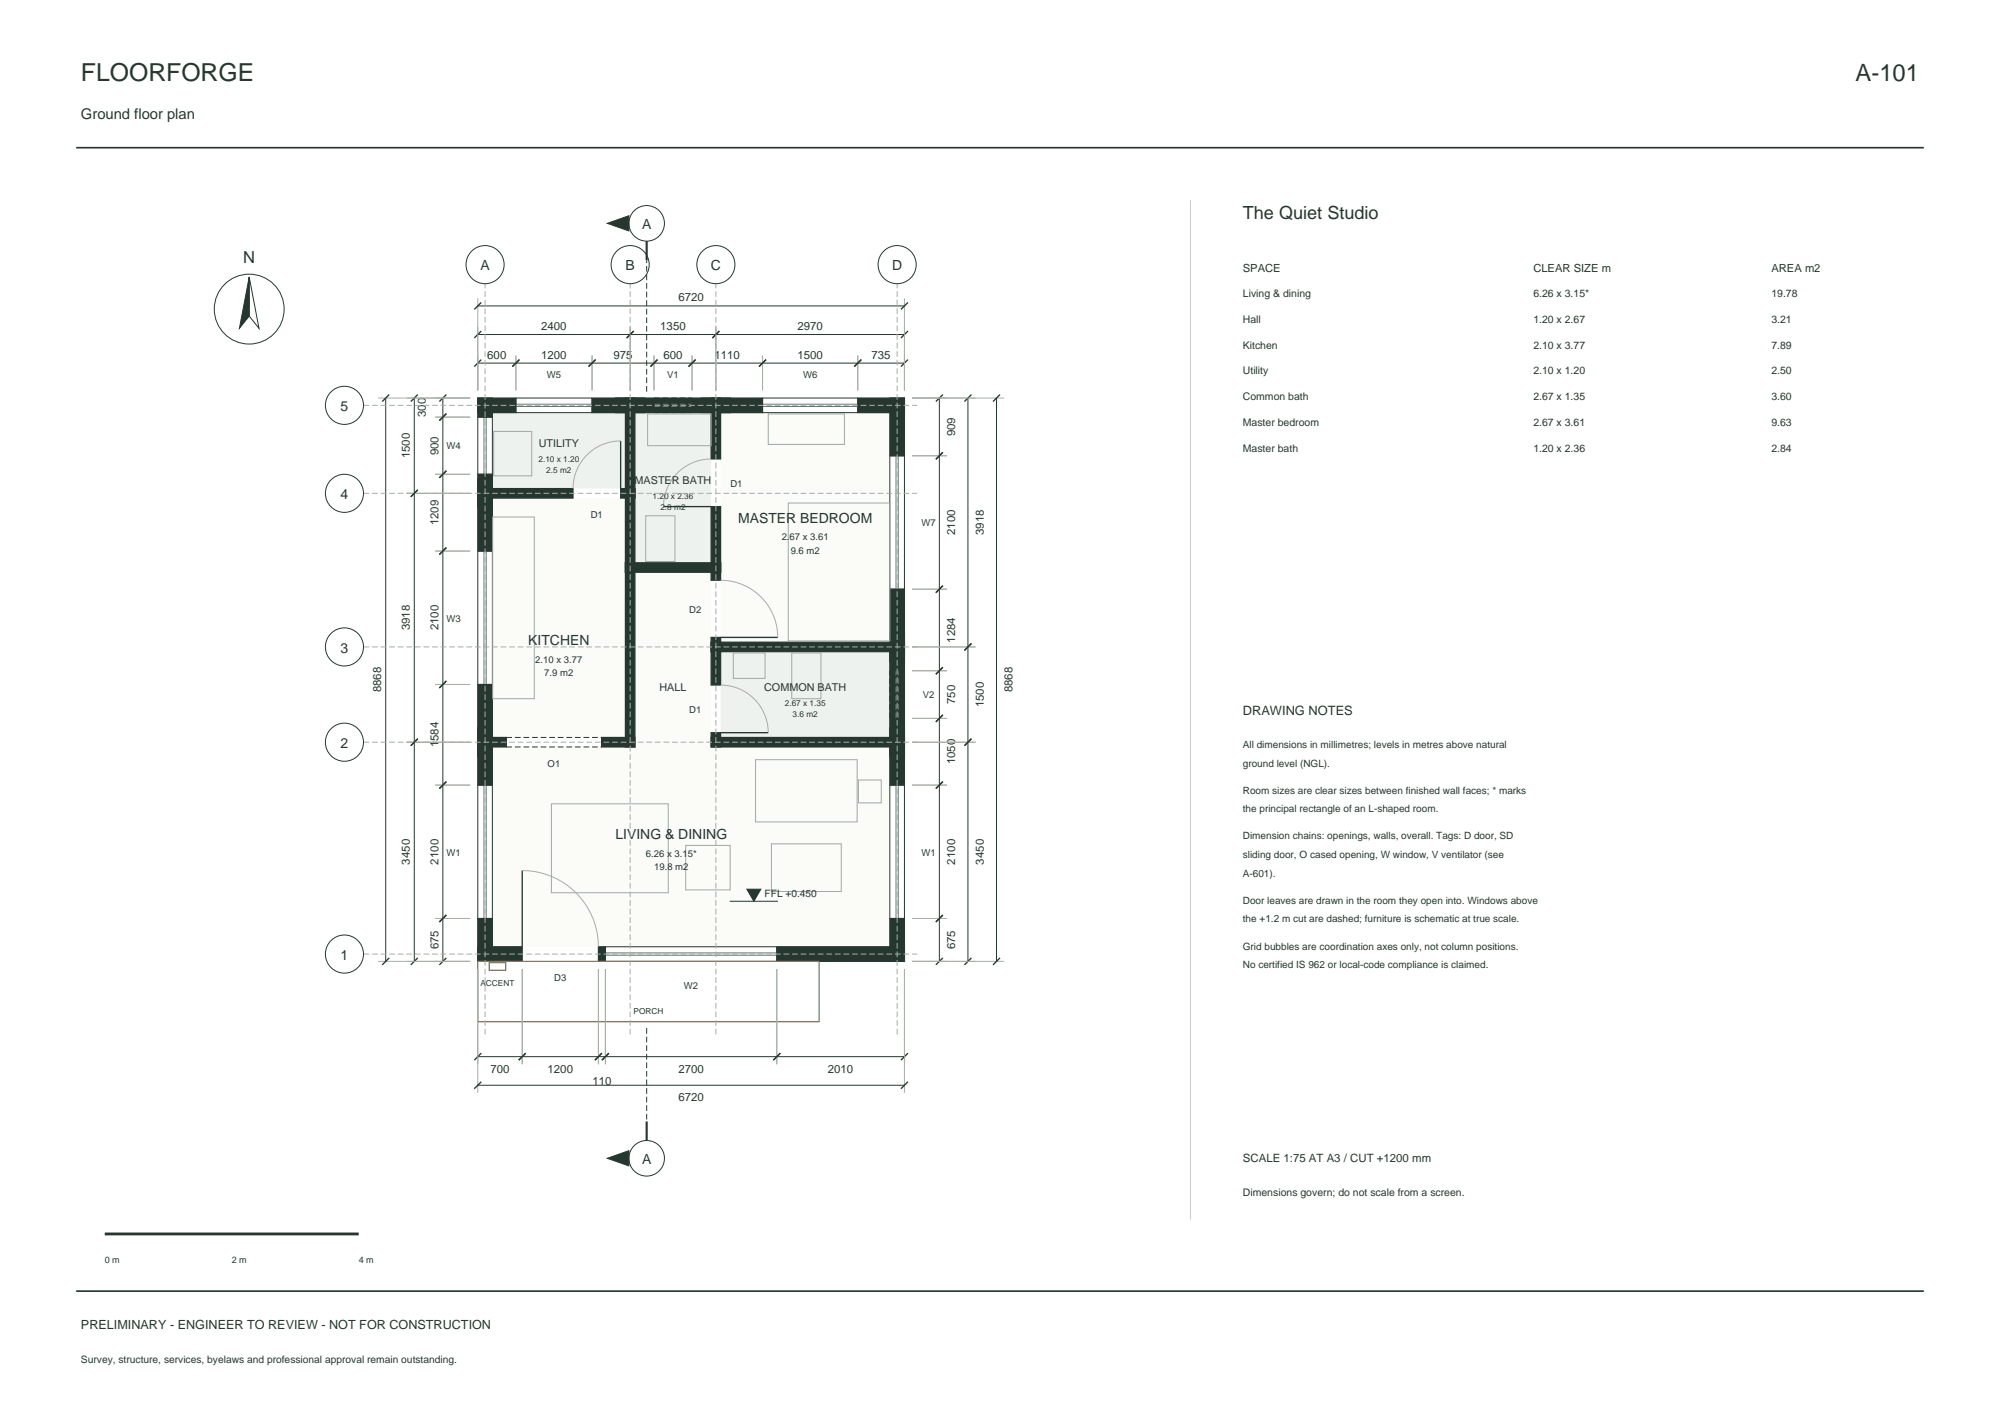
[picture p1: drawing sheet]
<svg xmlns="http://www.w3.org/2000/svg" width="420mm" height="297mm" viewBox="0 0 420 297" stroke-linecap="round" stroke-linejoin="round" font-family="sans-serif">
<path d="M16 31h388M16 271h388" fill="none" stroke="#25372f" stroke-width=".35"/>
<g fill="#fbfbf7">
<path d="M103.4 156.8h29.9v-1h16v1h37.6v41.9h-83.5z" fill-rule="evenodd"/>
<path d="M133.3 120.1h16v35.7h-16z" fill-rule="evenodd"/>
<path d="M103.4 104.5h27.9v50.3h-27.9z" fill-rule="evenodd"/>
</g>
<g fill="#eef2ef">
<path d="M103.4 86.6h27.9v15.9h-27.9z" fill-rule="evenodd"/>
<path d="M151.3 136.8h35.6v18h-35.6z" fill-rule="evenodd"/>
</g>
<path d="M151.3 86.6h35.6v48.2h-35.6z" fill-rule="evenodd" fill="#fbfbf7"/>
<path d="M133.3 86.6h16v31.5h-16z" fill-rule="evenodd" fill="#eef2ef"/>
<g fill="#25372f" stroke="#25372f" stroke-width=".25">
<path d="M100.3 152.7h3.1v12.1h-3.1z" fill-rule="evenodd"/>
<path d="M100.3 192.8h3.1v9h-3.1z" fill-rule="evenodd"/>
<path d="M163.1 198.7h26.8v3.1h-26.8z" fill-rule="evenodd"/>
<path d="M125.7 198.7h1.4v3.1h-1.4z" fill-rule="evenodd"/>
<path d="M100.3 198.7h9.4v3.1h-9.4z" fill-rule="evenodd"/>
<path d="M100.3 100.5h3.1v15.2h-3.1z" fill-rule="evenodd"/>
<path d="M100.3 143.7h3.1v15.2h-3.1z" fill-rule="evenodd"/>
<path d="M126.3 154.8h7v2h-7z" fill-rule="evenodd"/>
<path d="M100.3 154.8h6v2h-6z" fill-rule="evenodd"/>
<path d="M100.3 99.5h3.1v7.1h-3.1z" fill-rule="evenodd"/>
<path d="M100.3 83.5h3.1v4h-3.1z" fill-rule="evenodd"/>
<path d="M130.3 102.5h3v2h-3z" fill-rule="evenodd"/>
<path d="M100.3 102.5h20v2h-20z" fill-rule="evenodd"/>
<path d="M124.3 83.5h11.1v3.1h-11.1z" fill-rule="evenodd"/>
<path d="M100.3 83.5h8v3.1h-8z" fill-rule="evenodd"/>
<path d="M131.3 118.1h2v38.7h-2z" fill-rule="evenodd"/>
<path d="M131.3 102.5h2v17.6h-2z" fill-rule="evenodd"/>
<path d="M131.3 118.1h20v2h-20z" fill-rule="evenodd"/>
<path d="M131.3 83.5h2v21h-2z" fill-rule="evenodd"/>
<path d="M129.3 83.5h24.1v3.1h-24.1z" fill-rule="evenodd"/>
<path d="M149.3 134.8h2v9h-2z" fill-rule="evenodd"/>
<path d="M149.3 153.8h2v3h-2z" fill-rule="evenodd"/>
<path d="M149.3 154.8h40.6v2h-40.6z" fill-rule="evenodd"/>
<path d="M149.3 118.1h2v3.7h-2z" fill-rule="evenodd"/>
<path d="M149.3 133.8h2v3h-2z" fill-rule="evenodd"/>
<path d="M149.3 134.8h40.6v2h-40.6z" fill-rule="evenodd"/>
<path d="M149.3 106.3h2v13.8h-2z" fill-rule="evenodd"/>
<path d="M149.3 83.5h2v12.8h-2z" fill-rule="evenodd"/>
<path d="M147.3 83.5h12.8v3.1h-12.8z" fill-rule="evenodd"/>
<path d="M180.1 83.5h9.8v3.1h-9.8z" fill-rule="evenodd"/>
<path d="M186.9 152.7h3v12.1h-3z" fill-rule="evenodd"/>
<path d="M186.9 192.8h3v9h-3z" fill-rule="evenodd"/>
<path d="M186.9 132.7h3v26.2h-3z" fill-rule="evenodd"/>
<path d="M186.9 123.7h3v15.2h-3z" fill-rule="evenodd"/>
<path d="M186.9 83.5h3v12.2h-3z" fill-rule="evenodd"/>
</g>
<g fill="none" stroke="#25372f" stroke-width=".28">
<path d="M101.1 75.5l-1.5 1.4M101.1 69.5l-1.5 1.4M101.1 63.5l-1.5 1.4M109.1 75.5l-1.5 1.4M125.1 75.5l-1.5 1.4M133.1 69.5l-1.5 1.4M138.1 75.5l-1.5 1.4M146.1 75.5l-1.5 1.4M151.1 69.5l-1.5 1.4M160.9 75.5l-1.5 1.4M180.9 75.5l-1.5 1.4M190.7 75.5l-1.5 1.4"/>
<path d="M190.7 69.5l-1.5 1.4M190.7 63.5l-1.5 1.4M81.7 82.8l-1.4 1.5M87.7 82.8l-1.4 1.5M93.7 82.8l-1.4 1.5M93.7 98.8l-1.4 1.5M93.7 86.8l-1.4 1.5M130.3 92.5v10M198 94.9l-1.5 1.5M198 82.8l-1.5 1.5M204 82.8l-1.5 1.5M210 82.8l-1.5 1.5"/>
<path d="M87.7 102.8l-1.4 1.5M93.7 114.9l-1.4 1.5M139.3 106.3h10M151.3 133.8h12M198 122.9l-1.5 1.5M204 135.1l-1.5 1.4M87.7 155.1l-1.4 1.4M93.7 142.9l-1.4 1.5M151.3 153.8h10M198 150.1l-1.5 1.4M198 140.1l-1.5 1.4M204 155.1l-1.5 1.4"/>
<path d="M93.7 164.1l-1.4 1.4M198 164.1l-1.5 1.4M93.7 192.1l-1.4 1.4M109.7 182.7v16M198 192.1l-1.5 1.4M81.7 201.1l-1.4 1.4M87.7 201.1l-1.4 1.4M93.7 201.1l-1.4 1.4M198 201.1l-1.5 1.4M204 201.1l-1.5 1.4M210 201.1l-1.5 1.4M101.1 221.1l-1.5 1.4"/>
<path d="M101.1 227.1l-1.5 1.4M110.4 221.1l-1.5 1.4M126.4 221.1l-1.5 1.4M127.9 221.1l-1.5 1.4M163.9 221.1l-1.5 1.4M190.7 221.1l-1.5 1.4M190.7 227.1l-1.5 1.4"/>
</g>
<g fill="none" stroke="#a8afa4" stroke-width=".21">
<path d="M100.3 62.6v19.3M108.3 74.6v7.3M124.3 74.6v7.3M132.3 68.6v13.3M137.3 74.6v7.3M145.3 74.6v7.3M150.3 68.6v13.3M160.1 74.6v7.3M180.1 74.6v7.3M189.9 62.6v19.3M79.4 83.5h19.3M91.4 99.5h7.3"/>
<path d="M91.4 87.5h7.3M130.3 92.5a10 10 0 0 0-10 10M149.3 96.3a10 10 0 0 0-10 10M191.5 83.5h19.4M191.5 95.7h7.4M85.4 103.5h13.3M91.4 115.7h7.3M151.3 121.8a12 12 0 0 1 12 12M191.5 123.7h7.4M191.5 135.8h13.4M85.4 155.8h13.3M91.4 143.7h7.3"/>
<path d="M151.3 143.8a10 10 0 0 1 10 10M191.5 155.8h13.4M191.5 150.8h7.4M191.5 140.8h7.4M91.4 164.8h7.3M191.5 164.8h7.4M91.4 192.8h7.3M109.7 182.7a16 16 0 0 1 16 16M191.5 192.8h7.4M79.4 201.8h19.3M100.3 203.4v26M109.7 203.4v20"/>
<path d="M125.7 203.4v20M127.1 203.4v20M163.1 203.4v20M189.9 203.4v26M191.5 201.8h19.4"/>
</g>
<path d="M135.8 82.2v-27.6M137.3 83.5h8M137.3 86.6h8M106.3 156.8h20M106.3 154.8h20M186.9 150.8v-10M189.9 150.8v-10M135.8 215.8v19.6" fill="none" stroke="#25372f" stroke-width=".21" stroke-dasharray="1.2 .6" stroke-linecap="butt"/>
<g fill="none" stroke="#25372f" stroke-width=".21">
<path d="M52.3 58.1l2.1 10.8-2.1-2.6zM100.3 76.2h89.6M100.3 70.2h89.6M100.3 64.2h89.6M81 83.5v118.3M87 83.5v118.3M93 83.5v118.3M100.3 87.5h3.1v12h-3.1zM108.3 83.5h16v3.1h-16zM137.3 83.5v3.1M145.3 83.5v3.1M160.1 83.5h20v3.1h-20z"/>
<path d="M186.9 95.7h3v28h-3zM197.3 83.5v118.3M203.3 83.5v118.3M209.3 83.5v118.3M100.3 115.7h3.1v28h-3.1zM186.9 150.8h3M186.9 140.8h3M100.3 164.8h3.1v28h-3.1zM186.9 164.8h3v28h-3zM127.1 198.7h36v3.1h-36zM153.2 189.2h10.2M100.3 221.8h89.6"/>
<path d="M100.3 227.8h89.6"/>
<circle cx="101.9" cy="55.5" r="4"/>
<circle cx="132.3" cy="55.5" r="4"/>
<circle cx="135.8" cy="46.9" r="3.7"/>
<circle cx="150.3" cy="55.5" r="4"/>
<circle cx="188.4" cy="55.5" r="4"/>
<circle cx="52.3" cy="64.9" r="7.3"/>
<circle cx="72.3" cy="85.1" r="4"/>
<circle cx="72.3" cy="103.5" r="4"/>
<circle cx="72.3" cy="135.8" r="4"/>
<circle cx="72.3" cy="155.8" r="4"/>
<circle cx="72.3" cy="200.3" r="4"/>
<circle cx="135.8" cy="243.1" r="3.7"/>
</g>
<g fill="none" stroke="#5f7d78" stroke-width=".21">
<path d="M101.6 87.5v12M102.1 87.5v12M108.3 84.8h16M108.3 85.3h16M160.1 84.8h20M160.1 85.3h20M188.2 95.7v28M188.6 95.7v28M101.6 115.7v28M102.1 115.7v28M101.6 164.8v28M102.1 164.8v28"/>
<path d="M188.2 164.8v28M188.6 164.8v28M127.1 200.5h36M127.1 200h36"/>
</g>
<path d="M137.3 84.8h8M137.3 85.3h8M188.2 150.8v-10M188.6 150.8v-10" fill="none" stroke="#5f7d78" stroke-width=".21" stroke-dasharray="1.2 .6" stroke-linecap="butt"/>
<g fill="none" stroke="#a3aaa1" stroke-width=".21">
<path d="M103.7 90.5h8v9.4h-8zM136 86.9h13.3v6.6h-13.3zM161.3 86.9h16v6.4h-16zM103.5 108.5h8.7v38.2h-8.7zM135.6 108.3h6.1v9.6h-6.1zM165.5 105.6h21.4v28.9h-21.4zM154 137.1h6.7v5.3h-6.7zM166.3 137.1h6.1v9.6h-6.1zM158.7 159.5h21.3v13h-21.3zM115.8 168.7h24.5v18.7h-24.5zM144 177.5h9.3v9.3h-9.3zM162 177.1h14.7v10h-14.7z"/>
<path d="M180.3 163.7h4.8v4.8h-4.8z"/>
</g>
<path d="M100.3 201.8h71.7v12.7h-71.7zM102.7 202.1h3.5v1.6h-3.5z" fill="none" stroke="#9e653f" stroke-width=".25"/>
<path d="M76.3 85.1h116.3M76.3 103.5h116.3M76.3 135.8h116.3M76.3 155.8h116.3M76.3 200.3h116.3M101.9 217.1v-157.6M132.3 217.1v-157.6M150.3 217.1v-157.6M188.4 217.1v-157.6" fill="none" stroke="#a8afa4" stroke-width=".21" stroke-dasharray="1.2 .6" stroke-linecap="butt"/>
<g fill="#25372f" stroke="#25372f" stroke-width=".21">
<path d="M156.8 186.6h3l-1.5 2.6z"/>
<path d="M127.5 243.1l4.6-1.6v3.2z"/>
<path d="M127.5 46.9l4.6-1.6v3.2z"/>
<path d="M52.3 58.1v8.2l-2 2.6z"/>
</g>
<path d="M135.8 50.6v4M135.8 235.4v4" fill="none" stroke="#25372f" stroke-width=".45"/>
<path d="M250 42v214" fill="none" stroke="#c9d0c7" stroke-width=".21"/>
<path d="M22 259h53.3" fill="none" stroke="#25372f" stroke-width=".6"/>
<text font-size="5.2" fill="#25372f" x="17" y="17">FLOORFORGE</text>
<text font-size="5" fill="#25372f" x="389.7" y="17">A-101</text>
<text font-size="3.8" fill="#25372f" x="261" y="46">The Quiet Studio</text>
<text font-size="3.5" fill="#25372f" x="51.1" y="55.3">N</text>
<text font-size="3.1" fill="#25372f" x="17" y="25">Ground floor plan</text>
<g font-size="2.9" fill="#25372f">
<text x="134.8" y="48">A</text>
<text x="100.9" y="56.7">A</text>
<text x="131.4" y="56.7">B</text>
<text x="149.3" y="56.7">C</text>
<text x="187.3" y="56.7">D</text>
<text x="71.5" y="86.3">5</text>
<text x="71.5" y="104.7">4</text>
<text x="155" y="109.7">MASTER BEDROOM</text>
<text x="71.5" y="137">3</text>
<text x="110.9" y="135.4">KITCHEN</text>
<text x="71.5" y="157">2</text>
<text x="129.2" y="176.1">LIVING &amp; DINING</text>
<text x="71.5" y="201.5">1</text>
<text x="134.8" y="244.3">A</text>
</g>
<text font-size="2.7" fill="#25372f" x="261" y="150">DRAWING NOTES</text>
<text font-size="2.6" fill="#25372f" x="17" y="279">PRELIMINARY - ENGINEER TO REVIEW - NOT FOR CONSTRUCTION</text>
<g font-size="2.4" fill="#25372f">
<text x="142.5" y="63.3">6720</text>
<text x="113.7" y="69.3">2400</text>
<text x="138.7" y="69.3">1350</text>
<text x="167.5" y="69.3">2970</text>
<text x="102.3" y="75.3">600</text>
<text x="113.7" y="75.3">1200</text>
<text x="128.8" y="75.3">975</text>
<text x="139.3" y="75.3">600</text>
<text x="150.1" y="75.3">1110</text>
<text x="167.5" y="75.3">1500</text>
<text x="183" y="75.3">735</text>
<text x="89.4" y="87.5" transform="rotate(-90 89.4 87.5)">300</text>
<text x="92.1" y="95.5" transform="rotate(-90 92.1 95.5)">900</text>
<text x="200.6" y="91.6" transform="rotate(-90 200.6 91.6)">909</text>
<text x="86.1" y="96.2" transform="rotate(-90 86.1 96.2)">1500</text>
<text x="92.1" y="110.3" transform="rotate(-90 92.1 110.3)">1209</text>
<text x="200.6" y="112.3" transform="rotate(-90 200.6 112.3)">2100</text>
<text x="206.6" y="112.3" transform="rotate(-90 206.6 112.3)">3918</text>
<text x="86.1" y="132.3" transform="rotate(-90 86.1 132.3)">3918</text>
<text x="92.1" y="132.3" transform="rotate(-90 92.1 132.3)">2100</text>
<text x="200.6" y="134.9" transform="rotate(-90 200.6 134.9)">1284</text>
<text x="80.1" y="145.3" transform="rotate(-90 80.1 145.3)">8868</text>
<text x="200.6" y="147.8" transform="rotate(-90 200.6 147.8)">750</text>
<text x="206.6" y="148.5" transform="rotate(-90 206.6 148.5)">1500</text>
<text x="212.6" y="145.3" transform="rotate(-90 212.6 145.3)">8868</text>
<text x="92.1" y="156.9" transform="rotate(-90 92.1 156.9)">1584</text>
<text x="200.6" y="160.5" transform="rotate(-90 200.6 160.5)">1050</text>
<text x="86.1" y="181.5" transform="rotate(-90 86.1 181.5)">3450</text>
<text x="92.1" y="181.5" transform="rotate(-90 92.1 181.5)">2100</text>
<text x="200.6" y="181.5" transform="rotate(-90 200.6 181.5)">2100</text>
<text x="206.6" y="181.5" transform="rotate(-90 206.6 181.5)">3450</text>
<text x="92.1" y="199.3" transform="rotate(-90 92.1 199.3)">675</text>
<text x="200.6" y="199.3" transform="rotate(-90 200.6 199.3)">675</text>
<text x="103" y="225.1">700</text>
<text x="115" y="225.1">1200</text>
<text x="124.4" y="227.8">110</text>
<text x="142.5" y="225.1">2700</text>
<text x="173.9" y="225.1">2010</text>
<text x="142.5" y="231.1">6720</text>
<text x="261" y="244">SCALE 1:75 AT A3 / CUT +1200 mm</text>
</g>
<g font-size="2.3" fill="#25372f">
<text x="261" y="57">SPACE</text>
<text x="322" y="57">CLEAR SIZE m</text>
<text x="372" y="57">AREA m2</text>
<text x="113.1" y="93.8">UTILITY</text>
<text x="133.3" y="101.6">MASTER BATH</text>
<text x="138.5" y="145">HALL</text>
<text x="160.5" y="145">COMMON BATH</text>
</g>
<g font-size="2.2" fill="#25372f">
<text x="261" y="62.4">Living &amp; dining</text>
<text x="322" y="62.4">6.26 x 3.15*</text>
<text x="372" y="62.4">19.78</text>
<text x="261" y="67.8">Hall</text>
<text x="322" y="67.8">1.20 x 2.67</text>
<text x="372" y="67.8">3.21</text>
<text x="261" y="73.2">Kitchen</text>
<text x="322" y="73.2">2.10 x 3.77</text>
<text x="372" y="73.2">7.89</text>
<text x="261" y="78.6">Utility</text>
<text x="322" y="78.6">2.10 x 1.20</text>
<text x="372" y="78.6">2.50</text>
<text x="261" y="84">Common bath</text>
<text x="261" y="89.4">Master bedroom</text>
<text x="322" y="84">2.67 x 1.35</text>
<text x="322" y="89.4">2.67 x 3.61</text>
<text x="372" y="84">3.60</text>
<text x="372" y="89.4">9.63</text>
<text x="261" y="94.8">Master bath</text>
<text x="322" y="94.8">1.20 x 2.36</text>
<text x="372" y="94.8">2.84</text>
<text x="261" y="251">Dimensions govern; do not scale from a screen.</text>
</g>
<g font-size="2.1" fill="#25372f">
<text x="261" y="157">All dimensions in millimetres; levels in metres above natural</text>
<text x="261" y="160.9">ground level (NGL).</text>
<text x="261" y="166.6">Room sizes are clear sizes between finished wall faces; * marks</text>
<text x="261" y="170.5">the principal rectangle of an L-shaped room.</text>
<text x="261" y="176.2">Dimension chains: openings, walls, overall. Tags: D door, SD</text>
<text x="261" y="180.1">sliding door, O cased opening, W window, V ventilator (see</text>
<text x="261" y="184">A-601).</text>
<text x="160.6" y="188.4">FFL +0.450</text>
<text x="261" y="189.7">Door leaves are drawn in the room they open into. Windows above</text>
<text x="261" y="193.6">the +1.2 m cut are dashed; furniture is schematic at true scale.</text>
<text x="261" y="199.3">Grid bubbles are coordination axes only, not column positions.</text>
<text x="261" y="203.2">No certified IS 962 or local-code compliance is claimed.</text>
<text x="17" y="286">Survey, structure, services, byelaws and professional approval remain outstanding.</text>
</g>
<g font-size="2" fill="#25372f">
<text x="114.8" y="79.3">W5</text>
<text x="140.1" y="79.3">V1</text>
<text x="168.6" y="79.3">W6</text>
<text x="93.8" y="94.3">W4</text>
<text x="153.4" y="102.1">D1</text>
<text x="124.1" y="108.7">D1</text>
<text x="164.2" y="113.4">2.67 x 3.61</text>
<text x="193.5" y="110.5">W7</text>
<text x="166" y="116.2">9.6 m2</text>
<text x="93.8" y="130.5">W3</text>
<text x="144.7" y="128.6">D2</text>
<text x="112.4" y="139.1">2.10 x 3.77</text>
<text x="114.3" y="141.9">7.9 m2</text>
<text x="144.7" y="149.6">D1</text>
<text x="193.8" y="146.6">V2</text>
<text x="115" y="160.9">O1</text>
<text x="93.8" y="179.6">W1</text>
<text x="135.6" y="179.9">6.26 x 3.15*</text>
<text x="193.5" y="179.6">W1</text>
<text x="137.4" y="182.7">19.8 m2</text>
<text x="116.4" y="205.9">D3</text>
<text x="143.6" y="207.7">W2</text>
</g>
<g font-size="1.9" fill="#25372f">
<text x="22" y="265">0 m</text>
<text x="48.7" y="265">2 m</text>
<text x="75.3" y="265">4 m</text>
</g>
<g font-size="1.7" fill="#25372f">
<text x="113.1" y="96.9">2.10 x 1.20</text>
<text x="114.7" y="99.3">2.5 m2</text>
<text x="137" y="104.7">1.20 x 2.36</text>
<text x="138.7" y="107.1">2.8 m2</text>
<text x="164.8" y="148.1">2.67 x 1.35</text>
<text x="166.5" y="150.6">3.6 m2</text>
<text x="100.9" y="207">ACCENT</text>
<text x="133" y="212.9">PORCH</text>
</g>
</svg>
